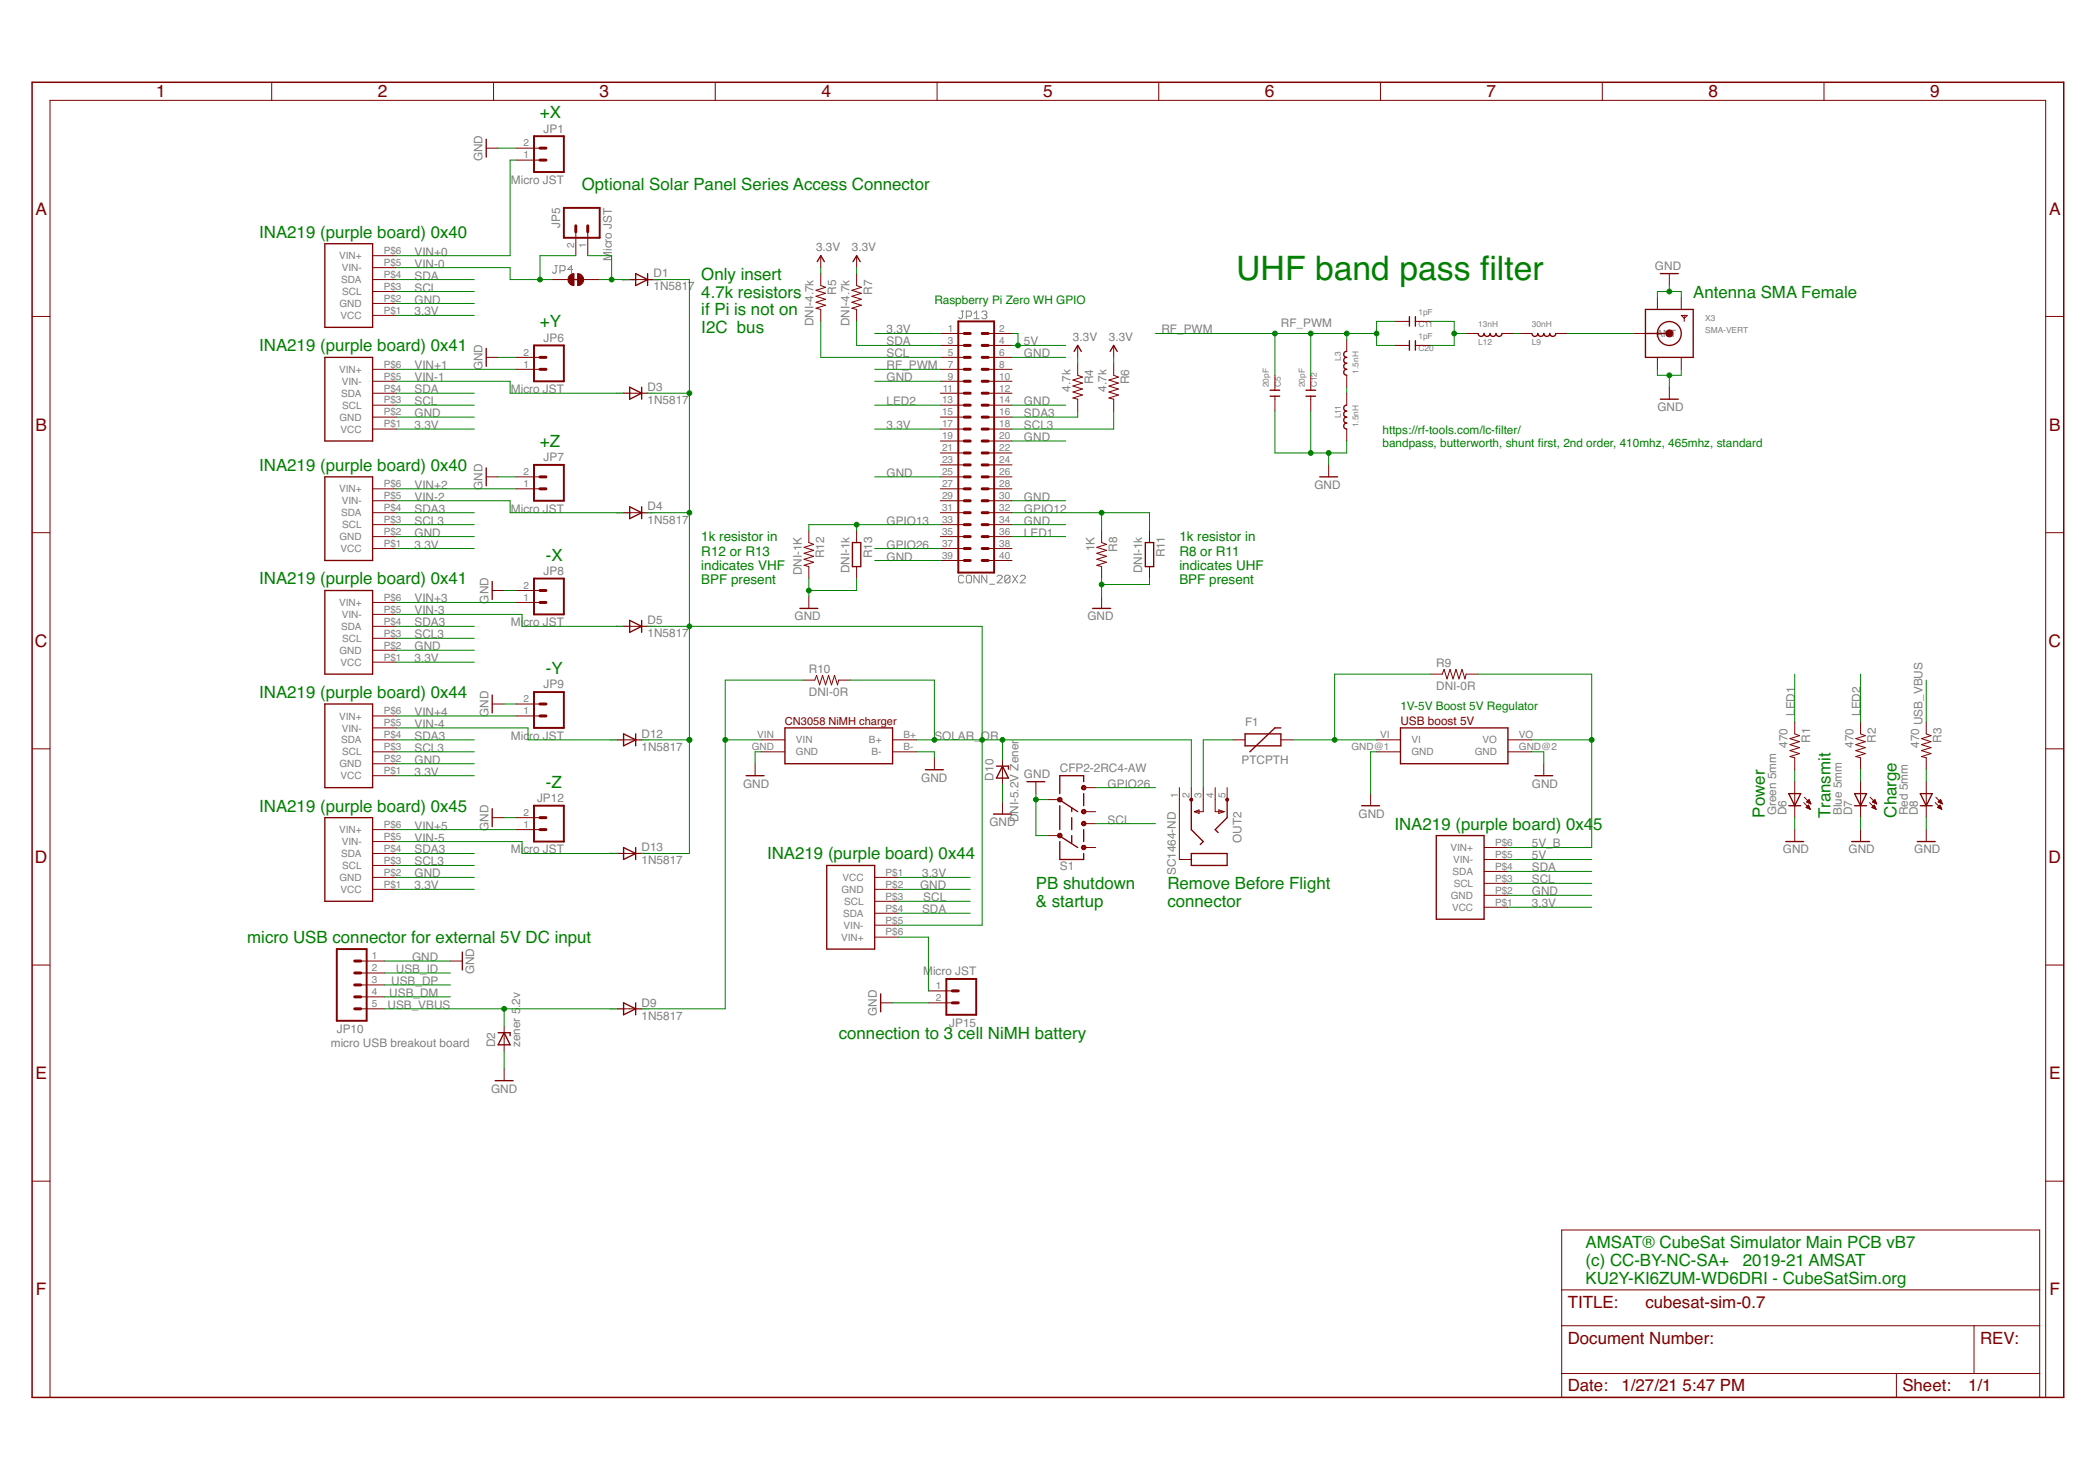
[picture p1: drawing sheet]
<svg xmlns="http://www.w3.org/2000/svg" width="297mm" height="210mm" viewBox="0 0 297 210" stroke-linecap="round" stroke-linejoin="round" font-family="sans-serif">
<g fill="none" stroke="#808080" stroke-width=".14">
<path d="M78.7 37.7h.3M78.8 37.7v.8l-.1 .2h-.2l-.2-.2M79.4 38.4h.5l.2-.2v-.4l-.2-.1h-.5v1M81.2 38.2h-.7l.5-.5v1M136.3 44.1h.3M136.5 44.1v.9l-.2 .2h-.2l-.2-.2M137 44.8h.6l.1-.2v-.3l-.1-.2h-.6v1.1M138.1 45.2h.7M138.1 44.4l.4-.3v1.1M139.2 44.3l.2-.2h.3l.2 .2v.1l-.2 .2M139.6 44.6h.1M139.7 44.6l.2 .2v.2l-.2 .2h-.3l-.2-.2"/>
<path d="M136.6 81.7l-.1-.2h-.4l-.2 .2v.7l.2 .2h.4l.1-.2M137.2 81.5h.4l.1 .2v.7l-.1 .2h-.4l-.2-.2v-.7zM138.8 81.5v1.1l-.7-1.1v1.1M139.9 81.5v1.1l-.7-1.1v1.1M140.3 82.8h.7M141.4 81.7l.2-.2h.3l.2 .2v.2l-.7 .7h.7M143.2 81.7l-.2-.2h-.4l-.1 .2v.7M143.2 81.7v.7l-.2 .2h-.4l-.1-.2M143.2 81.7l-.7 .7M143.6 81.5l.7 1.1M144.3 81.5l-.7 1.1M144.7 81.7l.1-.2h.4l.2 .2v.2l-.7 .7h.7"/>
</g>
<path d="M4.6 11.7h288v186.4h-288z" fill="none" stroke="#800000" stroke-width=".21"/>
<g fill="none" stroke="#800000" stroke-width=".14">
<path d="M38.5 11.7v2.5M70 11.7v2.5M101.4 11.7v2.5M132.9 11.7v2.5M164.3 11.7v2.5M195.7 11.7v2.5M227.2 11.7v2.5M258.6 11.7v2.5M52.8 39.6h3.4M52.8 37.9h3.4M52.8 36.2h3.4M68.9 21h1.7"/>
<path d="M73.2 22.7h3.4M73.2 21h3.4M78.3 39.6h2.2M81.6 32.9v3.3M82.7 39.6h2.3M83.3 32.9v3.3M89.3 39.6h3.4M116.4 38.8v1.7l.7 .2-1.4 .4 1.4 .5-1.4 .4 1.4 .4-1.4 .4 1.4 .5-1.4 .4 .7 .2v1.7M116.4 36.2v1.7M121.5 38.8v1.7l.6 .2-1.3 .4 1.3 .5-1.3 .4 1.3 .4-1.3 .4 1.3 .5-1.3 .4 .7 .2v1.7M121.5 36.2v1.7M236.7 38.8v1.7"/>
<path d="M4.6 44.9h2.5M52.8 52.3h3.4M52.8 59.1h3.4M52.8 57.4h3.4M52.8 55.7h3.4M52.8 54h3.4M52.8 44.7h3.4M52.8 43h3.4M52.8 41.3h3.4M68.9 50.7h1.7M73.2 52.3h3.4M73.2 50.7h3.4"/>
<path d="M88.4 55.7h3.4M133.3 52.3h3.4M133.3 50.7h3.4M133.3 59.1h3.4M133.3 57.4h3.4M133.3 55.7h3.4M133.3 54h3.4M133.3 49h3.4M133.3 47.3h3.4M140.1 52.3h3.4M140.1 50.7h3.4M140.1 59.1h3.4"/>
<path d="M140.1 57.4h3.4M140.1 55.7h3.4M140.1 54h3.4M140.1 49h3.4M140.1 47.3h3.4M152.8 51.5v1.7l.7 .2-1.4 .5 1.4 .4-1.4 .4 1.4 .4-1.4 .5 1.4 .4-1.4 .4 .7 .2v1.7M152.8 49v1.7M157.9 51.5v1.7l.7 .2-1.4 .5 1.4 .4-1.4 .4 1.4 .4-1.4 .5 1.4 .4-1.4 .4 .7 .2v1.7M157.9 49v1.7M180.8 53.2v2.1M180.8 56.2v2.1M185.8 53.2v2.1"/>
<path d="M185.8 56.2v2.1M190.9 48.1v1.7M190.9 53.2v1.7M190.9 55.7v1.7M197.7 49h2.1M197.7 45.6h2.1M200.7 49h2.1M200.7 45.6h2.1M207.9 47.3h1.7M213 47.3h1.7M215.5 47.3h1.7M220.6 47.3h1.7"/>
<path d="M231.6 47.3h1.7M235 42.2v1.7M235 50.7v1.6M236.7 54.9v1.7M238.4 44.7h.8l-.4 .4zM238.4 42.2v1.7M238.4 50.7v1.6M238.8 44.7v.9M290 44.9h2.6M4.6 75.5h2.5M52.8 69.3h3.4M52.8 60.8h3.4"/>
<path d="M52.8 71h3.4M52.8 72.7h3.4M52.8 74.4h3.4M52.8 76.1h3.4M52.8 77.7h3.4M68.9 67.6h1.7M73.2 69.3h3.4M73.2 67.6h3.4M88.4 72.7h3.4M114.7 75.2v1.7l.7 .3-1.4 .4 1.4 .4-1.4 .4 1.4 .4-1.4 .5 1.4 .4-1.4 .4 .7 .2v1.7M121.5 75.2v1.7M133.3 69.3h3.4"/>
<path d="M133.3 67.6h3.4M133.3 65.9h3.4M133.3 64.2h3.4M133.3 62.5h3.4M133.3 60.8h3.4M133.3 71h3.4M133.3 72.7h3.4M133.3 74.4h3.4M133.3 76.1h3.4M133.3 77.7h3.4M133.3 79.4h3.4M140.1 69.3h3.4"/>
<path d="M140.1 67.6h3.4M140.1 65.9h3.4M140.1 64.2h3.4M140.1 62.5h3.4M140.1 60.8h3.4M140.1 71h3.4M140.1 72.7h3.4M140.1 74.4h3.4M140.1 76.1h3.4M140.1 77.7h3.4M140.1 79.4h3.4M156.2 75.2v1.7l.7 .3-1.4 .4 1.4 .4-1.4 .4 1.4 .4-1.4 .5 1.4 .4-1.4 .4 .7 .2v1.7"/>
<path d="M163 75.2v1.7M188.4 65.9v1.7M190.9 60.8v1.7M290 75.5h2.6M52.8 85.4h3.4M52.8 88.8h3.4M52.8 92.2h3.4M52.8 90.5h3.4M52.8 93.9h3.4M52.8 87.1h3.4M69.8 83.7h1.7M69.8 99.8h1.7"/>
<path d="M73.2 85.4h3.4M73.2 83.7h3.4M73.2 99.8h3.4M88.4 88.8h3.4M113.8 96.4h1.7l.3-.7 .4 1.4 .4-1.4 .5 1.4 .4-1.4 .4 1.4 .4-1.4 .4 1.4 .2-.7h1.7M114.7 84.5v1.7M121.5 80.3v1.7M156.2 84.5v1.7M163 80.3v1.7M202.8 95.5h1.7l.2-.6 .5 1.3 .4-1.3 .4 1.3 .4-1.3 .5 1.3 .4-1.3 .4 1.3 .2-.7h1.7M4.6 106.1h2.5M52.8 101.5h3.4"/>
<path d="M52.8 117.6h3.4M52.8 104.9h3.4M52.8 106.6h3.4M52.8 108.2h3.4M52.8 109.9h3.4M52.8 103.2h3.4M52.8 119.3h3.4M69.8 115.9h1.7M73.2 101.5h3.4M73.2 117.6h3.4M73.2 115.9h3.4M87.6 104.9h3.4"/>
<path d="M107.1 108.2v1.7M107.9 104.9h3.4M107.9 106.6h3.4M126.6 104.9h3.3M126.6 106.6h3.3M132.5 107.4v1.7M142.1 107.7v3.4M142.1 113.7v1.7M146.9 110.8v1.7M148.6 118.4h1.7M148.6 113.3h1.7M153.6 115h1.7"/>
<path d="M153.6 116.7h1.7M153.6 111.6h1.7M167.2 111.6v10.2h1.7M168.9 111.6v1.7M169.3 115l.7-.2v.5zM170.6 111.6v3.4h-1.3M172.3 111.6v3.4h1.3M172.8 114.8l.8 .2-.8 .3zM174 111.6v1.7M174.8 104.9h1.7M181.6 104.9h1.7M194.3 112.5v1.7"/>
<path d="M195.2 104.9h3.4M195.2 106.6h3.4M213.8 104.9h3.4M213.8 106.6h3.4M218.9 108.2v1.7M254.5 102.3v1.7l.6 .3-1.3 .4 1.3 .4-1.3 .4 1.3 .5-1.3 .4 1.3 .4-1.3 .4 .7 .2v1.7M254.5 110.8v5.1M254.5 117.6v1.7M255.7 113.7l1 1M255.8 113l1 .9M256.1 114.4h.5M256.2 113.7l.3-.4 .3 .6"/>
<path d="M256.2 113.7l.6 .2M256.2 114.4h.3M256.2 113.7h.4M256.2 114.3h.3M256.2 113.6h.4M256.2 114.5h.4M256.3 114.2h.2M256.3 113.5h.3M256.3 113.7h.4M256.4 114.2h.1M256.4 113.5h.2M256.4 114.1l.3 .6-.6-.3z"/>
<path d="M256.4 114.6h.2M256.5 113.4h.1M256.5 113.8h.2M256.6 114.7h.1M256.6 113.9h.2M263.8 102.3v1.7l.7 .3-1.4 .4 1.4 .4-1.4 .4 1.4 .5-1.4 .4 1.4 .4-1.4 .4 .7 .2v1.7M263.8 110.8v5.1M263.8 117.6v1.7M265.1 113.7l.9 1M265.2 113l.9 .9M265.4 114.4h.5M265.4 114.4l.3-.3 .3 .6"/>
<path d="M265.4 114.4l.6 .3M265.5 114.4h.4M265.5 113.7h.5M265.5 113.7l.3-.4 .3 .6M265.5 113.7l.6 .2M265.5 114.3h.3M265.6 113.6h.3M265.6 114.5h.3M265.6 114.2h.2M265.6 113.7h.4M265.6 113.5h.3M265.7 114.2h.1"/>
<path d="M265.7 113.5h.2M265.7 114.6h.2M265.8 113.4h.1M265.8 113.8h.2M265.9 114.7h.1M266 113.9h.1M273.1 102.3v1.7l.7 .3-1.4 .4 1.4 .4-1.4 .4 1.4 .5-1.4 .4 1.4 .4-1.4 .4 .7 .2v1.7M273.1 110.8v5.1M273.1 117.6v1.7M274.4 113.7l.9 1M274.5 113l.9 .9M274.7 114.4h.5"/>
<path d="M274.7 114.4l.4-.3 .2 .6M274.7 114.4l.6 .3M274.8 114.4h.4M274.8 113.7h.5M274.8 113.7l.3-.4 .3 .6M274.8 113.7l.6 .2M274.8 114.3h.3M274.9 113.6h.4M274.9 114.5h.3M274.9 114.2h.2M275 113.7h.3M275 113.5h.2"/>
<path d="M275 114.2h.1M275.1 114.6h.2M275.1 113.4h.1M275.1 113.8h.3M275.2 114.7h.1M275.3 113.9h.1M290 106.1h2.6M4.6 136.8h2.5M51.1 136.2h3.4M51.1 137.9h3.4M51.1 139.6h3.4M52.8 121h3.4"/>
<path d="M52.8 124.4h3.4M52.8 122.7h3.4M52.8 126h3.4M63.9 136.2h1.7M87.6 121h3.4M124 124.4h3.4M124 126h3.4M124 127.7h3.4M124 129.4h3.4M124 131.1h3.4M124 132.8h3.4M153.6 120.1h1.7"/>
<path d="M210.4 121.8h3.4M210.4 126.9h3.4M210.4 125.2h3.4M210.4 123.5h3.4M210.4 128.6h3.4M210.4 120.1h3.4M290 136.8h2.6M51.1 141.3h3.4M51.1 143h3.4M71.5 145.5v3.4M71.5 151.5v1.7M87.6 143h3.4"/>
<path d="M124.9 142.1h1.7M131.6 140.4h3.4M131.6 142.1h3.4M4.6 167.4h2.5M221.4 174.3h67.8v23.8h-67.8zM290 167.4h2.6M7.1 198.1v-183.9h282.9v183.9M221.4 187.9h67.8M221.4 194.7h67.8M221.4 182.8h67.8M268.9 194.7v3.4M279.9 187.9v6.8"/>
</g>
<path d="M75.7 19.3h4.2v5.1h-4.2zM79.9 29.5h5.1v4.2h-5.1zM75.7 49h4.2v5h-4.2zM135.9 45.6h5v35.6h-5zM75.7 65.9h4.2v5.1h-4.2zM75.7 82h4.2v5.1h-4.2zM75.7 98.1h4.2v5.1h-4.2zM75.7 114.2h4.2v5.1h-4.2zM47.8 134.5h4.2v10.2h-4.2zM134.2 138.7h4.2v5.1h-4.2z" fill="none" stroke="#800000" stroke-width=".28"/>
<g fill="none" stroke="#800000" stroke-width=".42">
<path d="M76.6 21h.8M76.6 22.7h.8M81.6 32v.9M83.3 32v.9M76.6 50.7h.8M76.6 52.3h.8M136.7 50.7h.9M136.7 52.3h.9M136.7 59.1h.9M136.7 57.4h.9M136.7 55.7h.9M136.7 54h.9"/>
<path d="M136.7 49h.9M136.7 47.3h.9M139.3 50.7h.8M139.3 52.3h.8M139.3 59.1h.8M139.3 57.4h.8M139.3 55.7h.8M139.3 54h.8M139.3 49h.8M139.3 47.3h.8M76.6 67.6h.8M76.6 69.3h.8"/>
<path d="M136.7 67.6h.9M136.7 69.3h.9M136.7 64.2h.9M136.7 65.9h.9M136.7 60.8h.9M136.7 62.5h.9M136.7 76.1h.9M136.7 77.7h.9M136.7 79.4h.9M136.7 72.7h.9M136.7 74.4h.9M136.7 71h.9"/>
<path d="M139.3 67.6h.8M139.3 69.3h.8M139.3 64.2h.8M139.3 65.9h.8M139.3 60.8h.8M139.3 62.5h.8M139.3 76.1h.8M139.3 77.7h.8M139.3 79.4h.8M139.3 72.7h.8M139.3 74.4h.8M139.3 71h.8"/>
<path d="M76.6 83.7h.8M76.6 85.4h.8M76.6 99.8h.8M76.6 101.5h.8M76.6 115.9h.8M76.6 117.6h.8M50.3 139.6h.8M50.3 137.9h.8M50.3 136.2h.8M50.3 143h.8M50.3 141.3h.8M135 142.1h.9"/>
<path d="M135 140.4h.9"/>
</g>
<g fill="none" stroke="#800000" stroke-width=".19">
<path d="M68.9 19.7v2.6M46.1 34.5h6.7v11.9h-6.7zM81.1 39.6h1.2M90.1 38.8l1.7 .8-1.7 .9zM91.8 38.8v1.7M115.9 37.1l.5-.9 .5 .9M120.9 37.1l.6-.9 .5 .9M235.4 38.8h2.6M46.1 50.7h6.7v11.8h-6.7zM68.9 49.4v2.5M89.3 54.9l1.7 .8-1.7 .9zM91 54.9v1.7"/>
<path d="M152.3 49.8l.5-.8 .5 .8M157.4 49.8l.5-.8 .5 .8M180.1 56.2h1.3M180.1 55.3h1.3M185.2 56.2h1.3M185.2 55.3h1.3M190.9 49.8a.42 .42 0 0 0-.4 .4 .42 .42 0 0 0 .4 .5 .42 .42 0 0 0-.4 .4 .42 .42 0 0 0 .4 .4 .42 .42 0 0 0-.4 .4 .42 .42 0 0 0 .4 .4 .42 .42 0 0 0-.4 .5 .42 .42 0 0 0 .4 .4M190.9 57.4a.42 .42 0 0 0-.4 .4 .42 .42 0 0 0 .4 .5 .42 .42 0 0 0-.4 .4 .42 .42 0 0 0 .4 .4 .42 .42 0 0 0-.4 .4 .42 .42 0 0 0 .4 .5 .42 .42 0 0 0-.4 .4 .42 .42 0 0 0 .4 .4M199.8 44.9v1.3M199.8 48.3v1.3M200.7 44.9v1.3M200.7 48.3v1.3"/>
<path d="M209.6 47.3a.42 .42 0 0 0 .4 .4 .42 .42 0 0 0 .4-.4 .42 .42 0 0 0 .4 .4 .42 .42 0 0 0 .5-.4 .42 .42 0 0 0 .4 .4 .42 .42 0 0 0 .4-.4 .42 .42 0 0 0 .4 .4 .42 .42 0 0 0 .5-.4M217.2 47.3a.42 .42 0 0 0 .4 .4 .42 .42 0 0 0 .4-.4 .42 .42 0 0 0 .5 .4 .42 .42 0 0 0 .4-.4 .42 .42 0 0 0 .4 .4 .42 .42 0 0 0 .4-.4 .42 .42 0 0 0 .5 .4 .42 .42 0 0 0 .4-.4M233.3 43.9h6.8v6.8h-6.8zM233.3 47.3h3.4M235.4 56.6h2.6M46.1 67.6h6.7v11.8h-6.7zM68.9 66.3v2.6M89.3 71.8l1.7 .9-1.7 .8zM91 71.8v1.7M120.9 76.9h1.1v3.4h-1.1zM162.4 76.9h1.2v3.4h-1.2zM187.1 67.6h2.6"/>
<path d="M46.1 83.7h6.7v11.8h-6.7zM46.1 99.8h6.7v11.8h-6.7zM69.8 82.4v2.6M69.8 98.5v2.5M89.3 87.9l1.7 .9-1.7 .8zM91 87.9v1.7M113.4 86.2h2.6M154.9 86.2h2.6M46.1 115.9h6.7v11.8h-6.7zM69.8 114.6v2.6M88.4 104l1.7 .9-1.7 .8zM90.1 104v1.7"/>
<path d="M105.8 109.9h2.5M111.3 103.2h15.3v5h-15.3zM131.2 109.1h2.6M140.9 115.4h2.5M141.3 108.6h1.7v.4M142.1 108.6l.9 1.7h-1.7zM145.6 110.8h2.5M150.3 119.3v2.5h3.3v-.8M150.3 114.2v3.4M150.4 118.6l2.4 1.5M150.4 113.5l2.4 1.5M152 114.5v.5"/>
<path d="M152 115.9v1.7M152 118.4v1M153.6 110.8v-.9h-3.3v2.6M153.6 112.5v1.7M153.6 117.6v1.7M168.9 113.3v4.3l1.7 1.7-.4 .4M174 113.3v2.6l-1.7 1.7 .4 .4M176.5 104h5.1v1.7h-5.1zM181.6 103.2h-.8l-3.6 3.4M193.1 114.2h2.5M198.6 103.2h15.2v5h-15.2zM203.6 118.4h6.8v11.9h-6.8z"/>
<path d="M217.6 109.9h2.6M253.2 119.3h2.5M253.6 112.5h1.7l-.8 1.7zM253.6 114.2h1.7M262.5 119.3h2.6M263 114.2h1.6M263 112.5h1.6l-.8 1.7zM271.8 119.3h2.6M272.3 114.2h1.7M272.3 112.5h1.7l-.9 1.7zM65.6 134.9v2.6M88.4 120.1l1.7 .9-1.7 .8z"/>
<path d="M90.1 120.1v1.7M117.2 122.7h6.8v11.8h-6.8zM168.9 121h5.1v1.7h-5.1zM70.2 153.2h2.5M70.6 146.4h1.7v.4M71.5 146.4l.8 1.7h-1.7zM88.4 142.1l1.7 .9-1.7 .8zM90.1 142.1v1.7M124.9 140.9v2.5"/>
<circle cx="236.7" cy="47.3" r="1.69"/>
</g>
<g fill="#800000" stroke="#800000" stroke-width=".14">
<path d="M168.8 113.2h.3v.3h-.3l-.1-.2z" fill-rule="evenodd"/>
<path d="M173.8 113.2h.3v.3h-.3z" fill-rule="evenodd"/>
<path d="M150 118.2a.33 .33 0 0 1 .5 0 .33 .33 0 0 1 0 .5 .33 .33 0 0 1-.5-.1l-.1-.2h.2l.1-.1 .2 .1v.1l-.2 .1-.1-.2h-.2z" fill-rule="evenodd"/>
<path d="M153.4 119.9a.33 .33 0 0 1 .6 .1 .33 .33 0 0 1-.3 .4 .33 .33 0 0 1-.4-.3h.2l.2-.1 .1 .2-.1 .1-.4-.2z" fill-rule="evenodd"/>
<path d="M153.4 116.5l.1-.1a.32 .32 0 0 1 .4 .1 .32 .32 0 0 1 .1 .3l-.3 .3-.2-.1-.2-.3h.2l.2-.1 .1 .1v.1l-.2 .1-.1-.2h-.2z" fill-rule="evenodd"/>
<path d="M153.4 114.9l.1-.2a.32 .32 0 0 1 .4 .1 .32 .32 0 0 1 .1 .3l-.1 .2a.34 .34 0 0 1-.6-.3h.2l.2-.1 .1 .2-.1 .1-.4-.2z" fill-rule="evenodd"/>
<path d="M153.4 111.5l.1-.2a.33 .33 0 0 1 .5 .2 .33 .33 0 0 1-.3 .5l-.3-.2-.1-.2 .4-.1 .1 .1v.2h-.2l-.1-.2h-.2z" fill-rule="evenodd"/>
<path d="M150 113.2a.33 .33 0 0 1 .5 0 .33 .33 0 0 1-.2 .5l-.3-.2-.1-.2 .4-.1 .1 .1v.2h-.2l-.1-.2h-.2z" fill-rule="evenodd"/>
<path d="M81.9 38.8h.1a.87 .87 0 0 1 .7 .8h-.8z" fill-rule="evenodd"/>
<path d="M81.9 39.6h.8a.82 .82 0 0 1-.8 .9z" fill-rule="evenodd"/>
<path d="M80.7 39.2l.3-.3 .4-.1v1.7a.85 .85 0 0 1-.7-1.3z" fill-rule="evenodd"/>
<circle cx="236.7" cy="47.3" r=".51"/>
</g>
<g fill="none" stroke="#008000" stroke-width=".14">
<path d="M56.2 39.6h11M56.2 37.9h16.1v1.7h6M70.6 21h2.6M73.2 22.7h-.9v13.5h-16.1M81.6 36.2h-5v3.4M83.3 36.2h3.4v3.4M85 39.6h4.3M92.7 39.6h5v81.4h-6.7M116.4 37.9v.9M121.5 37.9v.9M56.2 43h11M56.2 59.1h11"/>
<path d="M56.2 41.3h11M56.2 57.4h11M56.2 54h16.1v1.7h16.1M56.2 44.7h11M56.2 55.7h11M56.2 52.3h17M70.6 50.7h2.6M91.8 55.7h5.9M116.4 45.6v5.1h16.9M121.5 45.6v3.4h11.8M124 57.4h9.3M124 54h9.3"/>
<path d="M124 47.3h9.3M124 52.3h9.3M143.5 50.7h7.6M143.5 57.4h7.6M143.5 47.3h.8v1.7M143.5 49h7.6M152.8 58.3v.8h-9.3M152.8 50.7v.8M157.9 58.3v2.5h-14.4M157.9 50.7v.8M163.8 47.3h31.4M180.8 58.3v5.9h10.1v-1.7"/>
<path d="M180.8 47.3v5.9M185.8 47.3v5.9M185.8 58.3v5.9M190.9 47.3v.8M190.9 54.9v.8M197.7 45.6h-2.5v3.4h2.5M202.8 45.6h3.4v3.4h-3.4M206.2 47.3h1.7M214.7 47.3h.8M222.3 47.3h9.3M235 42.2v-.9h3.4v.9M235 52.3v.9h3.4v-.9"/>
<path d="M236.7 40.5v.8M236.7 53.2v1.7M56.2 76.1h11M56.2 71h16.1v1.7h16.1M56.2 74.4h11M56.2 60.8h11M56.2 77.7h11M56.2 69.3h17M56.2 72.7h11M70.6 67.6h2.6M91.8 72.7h5.9M121.5 74.4v.8"/>
<path d="M124 79.4h9.3M124 67.6h9.3M124 60.8h9.3M124 77.7h9.3M133.3 74.4h-18.6v.8M143.5 76.1h7.6M143.5 62.5h7.6M143.5 71h7.6M143.5 74.4h7.6M143.5 72.7h19.5v2.5M156.2 72.7v2.5M188.4 64.2v1.7"/>
<path d="M56.2 92.2h11M56.2 93.9h11M56.2 85.4h17M56.2 87.1h17.8v1.7h14.4M56.2 88.8h11M56.2 90.5h11M71.5 83.7h1.7M71.5 99.8h1.7M91.8 88.8h47.5v42.3h-11.9M113.8 96.4h-11v46.6h-11.8M114.7 82v2.5M120.6 96.4h11.9v8.5"/>
<path d="M121.5 82v1.7h-6.8M156.2 82v2.5M163 82v.8h-6.8M202.8 95.5h-13.6v9.4M209.6 95.5h16.1v24.6h-11.9M254.5 95.5v6.8M263.8 95.5v6.8M273.1 96.4v5.9M56.2 108.2h11M56.2 106.6h11M56.2 109.9h11M56.2 119.3h17.8v1.7h13.6"/>
<path d="M56.2 101.5h17M56.2 103.2h18.7v1.7h12.7M56.2 104.9h11M56.2 117.6h17M71.5 115.9h1.7M91 104.9h6.7M102.8 104.9h5.1M107.9 106.6h-.8v1.6M129.9 106.6h2.6v.8M129.9 104.9h39v6.7M142.1 104.9v2.8M142.1 111.1v2.6"/>
<path d="M146.9 112.5v5.9h1.7M146.9 113.3h1.7M155.3 116.7h8.5M155.3 111.6h8.5M174.8 104.9h-4.2v6.7M183.3 104.9h11.9M195.2 106.6h-.9v5.9M217.2 106.6h1.7v1.6M217.2 104.9h8.5M254.5 109.1v1.7M254.5 115.9v1.7M263.8 109.1v1.7"/>
<path d="M263.8 115.9v1.7M273.1 109.1v1.7M273.1 115.9v1.7M54.5 136.2h9.4M54.5 137.9h9.4M54.5 139.6h9.4M56.2 124.4h11M56.2 126h11M56.2 121h11M56.2 122.7h11M127.4 124.4h10.2M127.4 126h10.2"/>
<path d="M127.4 127.7h10.2M127.4 129.4h10.2M127.4 132.8h4.2v7.6M213.8 126.9h11.9M213.8 128.6h11.9M213.8 125.2h11.9M213.8 123.5h11.9M213.8 121.8h11.9M54.5 141.3h9.4M54.5 143h33.1M71.5 143v2.5M71.5 148.9v2.6"/>
<path d="M126.6 142.1h5"/>
</g>
<g fill="#008000" stroke="#008000" stroke-width=".14">
<circle cx="236.7" cy="41.3" r=".34"/>
<circle cx="236.7" cy="53.2" r=".34"/>
<circle cx="146.9" cy="113.3" r=".34"/>
<circle cx="156.2" cy="82.8" r=".34"/>
<circle cx="185.8" cy="64.2" r=".34"/>
<circle cx="188.4" cy="64.2" r=".34"/>
<circle cx="114.7" cy="83.7" r=".34"/>
<circle cx="76.6" cy="39.6" r=".34"/>
<circle cx="139.3" cy="104.9" r=".34"/>
<circle cx="132.5" cy="104.9" r=".34"/>
<circle cx="142.1" cy="104.9" r=".34"/>
<circle cx="97.7" cy="55.7" r=".34"/>
<circle cx="97.7" cy="72.7" r=".34"/>
<circle cx="97.7" cy="104.9" r=".34"/>
<circle cx="97.7" cy="88.8" r=".34"/>
<circle cx="195.2" cy="47.3" r=".34"/>
<circle cx="190.9" cy="47.3" r=".34"/>
<circle cx="185.8" cy="47.3" r=".34"/>
<circle cx="180.8" cy="47.3" r=".34"/>
<circle cx="71.5" cy="143" r=".34"/>
<circle cx="144.3" cy="49" r=".34"/>
<circle cx="189.2" cy="104.9" r=".34"/>
<circle cx="156.2" cy="72.7" r=".34"/>
<circle cx="206.2" cy="47.3" r=".34"/>
<circle cx="225.7" cy="104.9" r=".34"/>
<circle cx="86.7" cy="39.6" r=".34"/>
<circle cx="102.8" cy="104.9" r=".34"/>
<circle cx="121.5" cy="74.4" r=".34"/>
</g>
<g font-size="4.8" fill="#008000">
<text x="175.3" y="39.6">UHF band pass flter</text>
<text x="209.9" y="39.6">i</text>
</g>
<g font-size="2.5" fill="#800000">
<text x="22.1" y="13.8">1</text>
<text x="53.6" y="13.8">2</text>
<text x="85" y="13.8">3</text>
<text x="116.5" y="13.8">4</text>
<text x="147.9" y="13.8">5</text>
<text x="179.3" y="13.8">6</text>
<text x="210.8" y="13.8">7</text>
<text x="242.2" y="13.8">8</text>
<text x="273.7" y="13.8">9</text>
<text x="5" y="30.4">A</text>
<text x="290.5" y="30.4">A</text>
<text x="5" y="61">B</text>
<text x="290.5" y="61">B</text>
<text x="4.9" y="91.7">C</text>
<text x="290.4" y="91.7">C</text>
<text x="4.9" y="122.3">D</text>
<text x="290.4" y="122.3">D</text>
<text x="5" y="153">E</text>
<text x="290.5" y="153">E</text>
<text x="5.1" y="183.6">F</text>
<text x="290.6" y="183.6">F</text>
</g>
<g font-size="2.4" fill="#008000">
<text x="76.6" y="16.8">+X</text>
<text x="82.5" y="26.9">Optional Solar Panel Series Access Connector</text>
<text x="36.7" y="33.7">INA219 (purple board) 0x40</text>
<text x="99.4" y="39.6">Only insert</text>
<text x="76.6" y="46.4">+Y</text>
<text x="99.4" y="42.2">4.7k resistors</text>
<text x="99.4" y="44.7">if Pi is not on</text>
<text x="99.4" y="47.3">I2C bus</text>
<text x="240.1" y="42.2">Antenna SMA Female</text>
<text x="36.7" y="49.8">INA219 (purple board) 0x41</text>
<text x="76.6" y="63.4">+Z</text>
<text x="36.7" y="66.7">INA219 (purple board) 0x40</text>
<text x="36.7" y="82.8">INA219 (purple board) 0x41</text>
<text x="77.4" y="79.4">-X</text>
<text x="77.4" y="95.5">-Y</text>
<text x="36.7" y="98.9">INA219 (purple board) 0x44</text>
<text x="77.4" y="111.6">-Z</text>
<text x="36.7" y="115">INA219 (purple board) 0x45</text>
<text x="197.7" y="117.6">INA219 (purple board) 0x4</text>
<text x="225.9" y="117.6">5</text>
<text x="250.2" y="115.9" transform="rotate(-90 250.2 115.9)">Power</text>
<text x="259.6" y="115.9" transform="rotate(-90 259.6 115.9)">Transmit</text>
<text x="268.9" y="115.9" transform="rotate(-90 268.9 115.9)">Charge</text>
<text x="108.8" y="121.8">INA219 (purple board) 0x44</text>
<text x="146.9" y="126">PB shutdown</text>
<text x="146.9" y="128.6">&amp; startup</text>
<text x="165.5" y="126">Remove Before Flight</text>
<text x="165.5" y="128.6">connector</text>
<text x="35" y="133.7">micro USB connector for external 5V DC input</text>
<text x="118.9" y="147.2">connection to 3 cell NiMH battery</text>
<text x="224.8" y="176.9">AMSAT® CubeSat Simulator Main PCB vB7</text>
<text x="224.8" y="179.4">(c) CC-BY-NC-SA+</text>
<text x="247.1" y="179.4">2019-21 AMSAT</text>
<text x="224.8" y="182">KU2Y-KI6ZUM-WD6DRI - CubeSatSim.org</text>
</g>
<g font-size="2.4" fill="#800000">
<text x="222.3" y="185.3">TITLE:</text>
<text x="233.3" y="185.3">cubesat-sim-0.7</text>
<text x="222.3" y="190.4">Document Number:</text>
<text x="280.7" y="190.4">REV:</text>
<text x="222.3" y="197.2">Date:</text>
<text x="229.9" y="197.2">1/27/21</text>
<text x="238.5" y="197.2">5:47 PM</text>
<text x="269.7" y="197.2">Sheet:</text>
<text x="279" y="197.2">1/1</text>
</g>
<g font-size="1.9" fill="#008000">
<text x="99.4" y="76.7">1k resistor in</text>
<text x="167.2" y="76.7">1k resistor in</text>
<text x="99.4" y="78.8">R12 or R13</text>
<text x="99.4" y="80.8">indicates VHF</text>
<text x="99.4" y="82.8">BPF present</text>
<text x="167.2" y="78.8">R8 or R11</text>
<text x="167.2" y="80.8">indicates UHF</text>
<text x="167.2" y="82.8">BPF present</text>
</g>
<g font-size="1.7" fill="#808080">
<text x="68.4" y="22.9" transform="rotate(-90 68.4 22.9)">GND</text>
<text x="77.1" y="18.8">JP1</text>
<text x="72.4" y="26.1">Micro JST</text>
<text x="79.4" y="32.3" transform="rotate(-90 79.4 32.3)">JP5</text>
<text x="115.7" y="35.6">3.3V</text>
<text x="120.8" y="35.6">3.3V</text>
<text x="58.8" y="41.3">SCL</text>
<text x="58.8" y="39.6">SDA</text>
<text x="58.8" y="37.9">VIN-0</text>
<text x="58.8" y="36.2">VIN+0</text>
<text x="86.7" y="37" transform="rotate(-90 86.7 37)">Micro JST</text>
<text x="92.7" y="41.2">1N5817</text>
<text x="92.7" y="39.3">D1</text>
<text x="118.6" y="41.8" transform="rotate(-90 118.6 41.8)">R5</text>
<text x="123.6" y="41.8" transform="rotate(-90 123.6 41.8)">R7</text>
<text x="234.7" y="38.3">GND</text>
<text x="58.8" y="43">GND</text>
<text x="58.8" y="44.7">3.3V</text>
<text x="115.4" y="46.2" transform="rotate(-90 115.4 46.2)">DNI-4.7k</text>
<text x="120.4" y="46.2" transform="rotate(-90 120.4 46.2)">DNI-4.7k</text>
<text x="125.7" y="47.3">3.3V</text>
<text x="164.7" y="47.3">RF_PWM</text>
<text x="181.6" y="46.4">RF_PWM</text>
<text x="58.8" y="52.3">VIN+1</text>
<text x="68.4" y="52.5" transform="rotate(-90 68.4 52.5)">GND</text>
<text x="77.1" y="48.4">JP6</text>
<text x="125.7" y="50.6">SCL</text>
<text x="125.7" y="48.9">SDA</text>
<text x="125.7" y="52.3">RF_PWM</text>
<text x="145.2" y="50.6">GND</text>
<text x="145.2" y="48.9">5V</text>
<text x="152.1" y="48.3">3.3V</text>
<text x="157.2" y="48.3">3.3V</text>
<text x="58.8" y="59.1">GND</text>
<text x="58.8" y="57.4">SCL</text>
<text x="58.8" y="55.7">SDA</text>
<text x="58.8" y="54">VIN-1</text>
<text x="72.4" y="55.7">Micro JST</text>
<text x="91.8" y="57.3">1N5817</text>
<text x="91.8" y="55.4">D3</text>
<text x="125.7" y="54">GND</text>
<text x="125.7" y="57.4">LED2</text>
<text x="145.2" y="57.4">GND</text>
<text x="145.2" y="59.1">SDA3</text>
<text x="151.8" y="55.5" transform="rotate(-90 151.8 55.5)">4.7k</text>
<text x="155" y="54.5" transform="rotate(-90 155 54.5)">R4</text>
<text x="156.9" y="55.5" transform="rotate(-90 156.9 55.5)">4.7k</text>
<text x="160.1" y="54.5" transform="rotate(-90 160.1 54.5)">R6</text>
<text x="235" y="58.3">GND</text>
<text x="58.8" y="60.8">3.3V</text>
<text x="77.1" y="65.4">JP7</text>
<text x="125.7" y="60.8">3.3V</text>
<text x="145.2" y="62.5">GND</text>
<text x="145.2" y="60.8">SCL3</text>
<text x="58.8" y="69.3">VIN+2</text>
<text x="58.8" y="71">VIN-2</text>
<text x="68.4" y="69.5" transform="rotate(-90 68.4 69.5)">GND</text>
<text x="125.7" y="67.6">GND</text>
<text x="145.2" y="71">GND</text>
<text x="186.4" y="69.3">GND</text>
<text x="58.8" y="76.1">GND</text>
<text x="58.8" y="77.8">3.3V</text>
<text x="58.8" y="72.7">SDA3</text>
<text x="58.8" y="74.4">SCL3</text>
<text x="72.4" y="72.7">Micro JST</text>
<text x="91.8" y="74.2">1N5817</text>
<text x="91.8" y="72.3">D4</text>
<text x="125.7" y="77.8">GPIO26</text>
<text x="125.7" y="74.4">GPIO13</text>
<text x="145.2" y="74.4">GND</text>
<text x="145.2" y="76.1">LED1</text>
<text x="145.2" y="72.7">GPIO12</text>
<text x="77.1" y="81.5">JP8</text>
<text x="113.7" y="81.5" transform="rotate(-90 113.7 81.5)">DNI-1K</text>
<text x="116.9" y="79.1" transform="rotate(-90 116.9 79.1)">R12</text>
<text x="120.4" y="81.3" transform="rotate(-90 120.4 81.3)">DNI-1k</text>
<text x="123.6" y="79.1" transform="rotate(-90 123.6 79.1)">R13</text>
<text x="125.7" y="79.4">GND</text>
<text x="155.2" y="78.1" transform="rotate(-90 155.2 78.1)">1K</text>
<text x="158.4" y="78.2" transform="rotate(-90 158.4 78.2)">R8</text>
<text x="162" y="81.3" transform="rotate(-90 162 81.3)">DNI-1k</text>
<text x="165.2" y="79" transform="rotate(-90 165.2 79)">R11</text>
<text x="58.8" y="85.4">VIN+3</text>
<text x="58.8" y="87.1">VIN-3</text>
<text x="58.8" y="88.8">SDA3</text>
<text x="69.3" y="85.5" transform="rotate(-90 69.3 85.5)">GND</text>
<text x="72.4" y="88.8">Micro JST</text>
<text x="91.8" y="88.4">D5</text>
<text x="112.7" y="87.9">GND</text>
<text x="154.2" y="87.9">GND</text>
<text x="58.8" y="92.2">GND</text>
<text x="58.8" y="93.9">3.3V</text>
<text x="58.8" y="90.5">SCL3</text>
<text x="91.8" y="90.3">1N5817</text>
<text x="114.7" y="95.4">R10</text>
<text x="203.6" y="94.5">R9</text>
<text x="58.8" y="101.5">VIN+4</text>
<text x="69.3" y="101.6" transform="rotate(-90 69.3 101.6)">GND</text>
<text x="77.1" y="97.6">JP9</text>
<text x="114.7" y="98.6">DNI-0R</text>
<text x="203.6" y="97.7">DNI-0R</text>
<text x="254.5" y="101.5" transform="rotate(-90 254.5 101.5)">LED1</text>
<text x="263.8" y="101.5" transform="rotate(-90 263.8 101.5)">LED2</text>
<text x="58.8" y="103.2">VIN-4</text>
<text x="58.8" y="104.9">SDA3</text>
<text x="58.8" y="106.6">SCL3</text>
<text x="72.4" y="104.9">Micro JST</text>
<text x="91" y="106.4">1N5817</text>
<text x="91" y="104.5">D12</text>
<text x="132.5" y="104.9">SOLAR_OR</text>
<text x="176.5" y="102.8">F1</text>
<text x="253.5" y="106" transform="rotate(-90 253.5 106)">470</text>
<text x="256.7" y="105.3" transform="rotate(-90 256.7 105.3)">R1</text>
<text x="262.8" y="106" transform="rotate(-90 262.8 106)">470</text>
<text x="266" y="105.3" transform="rotate(-90 266 105.3)">R2</text>
<text x="272.1" y="106" transform="rotate(-90 272.1 106)">470</text>
<text x="272.6" y="102.8" transform="rotate(-90 272.6 102.8)">USB_VBUS</text>
<text x="275.3" y="105.3" transform="rotate(-90 275.3 105.3)">R3</text>
<text x="58.8" y="108.3">GND</text>
<text x="58.8" y="109.9">3.3V</text>
<text x="76.1" y="113.7">JP12</text>
<text x="105.4" y="111.6">GND</text>
<text x="130.6" y="110.8">GND</text>
<text x="140.9" y="110.6" transform="rotate(-90 140.9 110.6)">D10</text>
<text x="145.2" y="110.3">GND</text>
<text x="150.3" y="109.4">CFP2-2RC4-AW</text>
<text x="157" y="111.6">GPIO26</text>
<text x="176" y="108.3">PTCPTH</text>
<text x="217.2" y="111.6">GND</text>
<text x="58.8" y="117.6">VIN+5</text>
<text x="58.8" y="119.3">VIN-5</text>
<text x="69.3" y="117.7" transform="rotate(-90 69.3 117.7)">GND</text>
<text x="140.3" y="117.1">GND</text>
<text x="144.4" y="116.6" transform="rotate(-90 144.4 116.6)">DNI-5.2V Zener</text>
<text x="157" y="116.7">SCL</text>
<text x="176" y="119.5" transform="rotate(-90 176 119.5)">OUT2</text>
<text x="192.6" y="115.9">GND</text>
<text x="251.8" y="115.5" transform="rotate(-90 251.8 115.5)">Green 5mm</text>
<text x="253.3" y="115.5" transform="rotate(-90 253.3 115.5)">D6</text>
<text x="261.2" y="115.5" transform="rotate(-90 261.2 115.5)">Blue 5mm</text>
<text x="262.6" y="115.5" transform="rotate(-90 262.6 115.5)">D7</text>
<text x="270.5" y="115.5" transform="rotate(-90 270.5 115.5)">Red 5mm</text>
<text x="271.9" y="115.5" transform="rotate(-90 271.9 115.5)">D8</text>
<text x="58.8" y="124.4">GND</text>
<text x="58.8" y="121">SDA3</text>
<text x="58.8" y="122.7">SCL3</text>
<text x="72.4" y="121">Micro JST</text>
<text x="91" y="122.5">1N5817</text>
<text x="91" y="120.6">D13</text>
<text x="130.7" y="124.4">3.3V</text>
<text x="150.3" y="123.3">S1</text>
<text x="166.7" y="124" transform="rotate(-90 166.7 124)">SC1464-ND</text>
<text x="217.2" y="125.2">SCL</text>
<text x="217.2" y="123.5">SDA</text>
<text x="217.2" y="121.8">5V</text>
<text x="217.2" y="120.1">5V_B</text>
<text x="252.8" y="121">GND</text>
<text x="262.1" y="121">GND</text>
<text x="271.4" y="121">GND</text>
<text x="58.8" y="126">3.3V</text>
<text x="130.4" y="126">GND</text>
<text x="130.7" y="129.4">SDA</text>
<text x="130.9" y="127.7">SCL</text>
<text x="217.2" y="126.9">GND</text>
<text x="217.2" y="128.6">3.3V</text>
<text x="56.1" y="137.9">USB_ID</text>
<text x="58.4" y="136.2">GND</text>
<text x="54.9" y="143">USB_VBUS</text>
<text x="55.2" y="141.3">USB_DM</text>
<text x="55.5" y="139.6">USB_DP</text>
<text x="67.2" y="138.1" transform="rotate(-90 67.2 138.1)">GND</text>
<text x="73.8" y="142.8" transform="rotate(-90 73.8 142.8)">.2v</text>
<text x="91" y="142.7">D9</text>
<text x="130.9" y="138.2">Micro JST</text>
<text x="46.9" y="148.4">micro USB breakout board</text>
<text x="47.8" y="146.4">JP10</text>
<text x="70.2" y="148.4" transform="rotate(-90 70.2 148.4)">D2</text>
<text x="73.8" y="148.4" transform="rotate(-90 73.8 148.4)">zener 5</text>
<text x="91" y="144.5">1N5817</text>
<text x="124.3" y="144" transform="rotate(-90 124.3 144)">GND</text>
<text x="134.6" y="145.5">JP15</text>
<text x="69.6" y="154.8">GND</text>
</g>
<g font-size="1.7" fill="#008000">
<text x="132.5" y="43">Raspberry Pi Zero WH GPIO</text>
<text x="196" y="61.6">https://rf-tools.com/lc-flter/</text>
<text x="196" y="63.4">bandpass, butterworth, shunt frst, 2nd order, 410mhz, 465mhz, standard</text>
<text x="212" y="61.6">i</text>
<text x="218" y="63.4">i</text>
<text x="198.6" y="100.6">1V-5V Boost 5V Regulator</text>
</g>
<text font-size="1.7" fill="#800000" x="198.6" y="102.7">USB boost 5V</text>
<text font-size="1.6" fill="#800000" x="111.3" y="102.7">CN3058 NiMH charger</text>
<g font-size="1.4" fill="#808080">
<text x="74.2" y="22.4">1</text>
<text x="74.2" y="20.8">2</text>
<text x="81.4" y="35.2" transform="rotate(-90 81.4 35.2)">2</text>
<text x="83.1" y="35.2" transform="rotate(-90 83.1 35.2)">1</text>
<text x="48.1" y="36.7">VIN+</text>
<text x="48.4" y="40.1">SDA</text>
<text x="48.4" y="38.4">VIN-</text>
<text x="48.5" y="41.8">SCL</text>
<text x="54.4" y="41.1">P$3</text>
<text x="54.4" y="39.4">P$4</text>
<text x="54.4" y="37.7">P$5</text>
<text x="54.4" y="36">P$6</text>
<text x="48.1" y="43.5">GND</text>
<text x="48.3" y="45.2">VCC</text>
<text x="54.4" y="42.8">P$2</text>
<text x="54.4" y="44.5">P$1</text>
<text x="134.4" y="47">1</text>
<text x="141.7" y="47">2</text>
<text x="234.9" y="47.8">ANT</text>
<text x="48.1" y="52.8">VIN+</text>
<text x="54.4" y="53.8">P$5</text>
<text x="54.4" y="52.1">P$6</text>
<text x="74.2" y="52.1">1</text>
<text x="74.2" y="50.4">2</text>
<text x="134.4" y="48.7">3</text>
<text x="134.4" y="50.4">5</text>
<text x="134.4" y="52.1">7</text>
<text x="134.4" y="53.8">9</text>
<text x="141.7" y="53.8">10</text>
<text x="141.7" y="52.1">8</text>
<text x="141.7" y="50.4">6</text>
<text x="141.7" y="48.7">4</text>
<text x="48.1" y="59.6">GND</text>
<text x="48.4" y="56.2">SDA</text>
<text x="48.4" y="54.5">VIN-</text>
<text x="48.5" y="57.9">SCL</text>
<text x="54.4" y="58.9">P$2</text>
<text x="54.4" y="57.2">P$3</text>
<text x="54.4" y="55.5">P$4</text>
<text x="133.6" y="57.2">13</text>
<text x="133.6" y="58.9">15</text>
<text x="133.7" y="55.5">11</text>
<text x="141.7" y="58.9">16</text>
<text x="141.7" y="57.2">14</text>
<text x="141.7" y="55.5">12</text>
<text x="48.3" y="61.3">VCC</text>
<text x="54.4" y="60.6">P$1</text>
<text x="133.6" y="60.6">17</text>
<text x="133.6" y="62.3">19</text>
<text x="133.6" y="64">21</text>
<text x="133.6" y="65.7">23</text>
<text x="141.7" y="65.7">24</text>
<text x="141.7" y="64">22</text>
<text x="141.7" y="62.3">20</text>
<text x="141.7" y="60.6">18</text>
<text x="48.1" y="69.8">VIN+</text>
<text x="48.4" y="71.5">VIN-</text>
<text x="54.4" y="70.7">P$5</text>
<text x="54.4" y="69">P$6</text>
<text x="74.2" y="69">1</text>
<text x="74.2" y="67.4">2</text>
<text x="133.6" y="67.4">25</text>
<text x="133.6" y="69">27</text>
<text x="133.6" y="70.7">29</text>
<text x="141.7" y="67.4">26</text>
<text x="141.7" y="69">28</text>
<text x="141.7" y="70.7">30</text>
<text x="48.1" y="76.6">GND</text>
<text x="48.4" y="73.2">SDA</text>
<text x="48.5" y="74.9">SCL</text>
<text x="54.4" y="75.8">P$2</text>
<text x="54.4" y="74.1">P$3</text>
<text x="54.4" y="72.4">P$4</text>
<text x="54.4" y="77.5">P$1</text>
<text x="133.6" y="72.4">31</text>
<text x="133.6" y="74.1">33</text>
<text x="133.6" y="75.8">35</text>
<text x="133.6" y="77.5">37</text>
<text x="141.7" y="72.4">32</text>
<text x="141.7" y="74.1">34</text>
<text x="141.7" y="75.8">36</text>
<text x="141.7" y="77.5">38</text>
<text x="48.3" y="78.3">VCC</text>
<text x="74.2" y="83.4">2</text>
<text x="133.6" y="79.2">39</text>
<text x="141.7" y="79.2">40</text>
<text x="48.1" y="85.9">VIN+</text>
<text x="48.4" y="89.3">SDA</text>
<text x="48.4" y="87.6">VIN-</text>
<text x="54.4" y="88.5">P$4</text>
<text x="54.4" y="86.8">P$5</text>
<text x="54.4" y="85.1">P$6</text>
<text x="74.2" y="85.1">1</text>
<text x="48.1" y="92.7">GND</text>
<text x="48.3" y="94.4">VCC</text>
<text x="48.5" y="91">SCL</text>
<text x="54.4" y="91.9">P$2</text>
<text x="54.4" y="90.2">P$3</text>
<text x="54.4" y="93.6">P$1</text>
<text x="48.1" y="102">VIN+</text>
<text x="54.4" y="101.2">P$6</text>
<text x="74.2" y="101.2">1</text>
<text x="74.2" y="99.5">2</text>
<text x="48.4" y="105.4">SDA</text>
<text x="48.4" y="103.7">VIN-</text>
<text x="48.5" y="107.1">SCL</text>
<text x="54.4" y="106.3">P$3</text>
<text x="54.4" y="104.6">P$4</text>
<text x="54.4" y="102.9">P$5</text>
<text x="106.6" y="106.3">GND</text>
<text x="107.4" y="104.6">VIN</text>
<text x="112.9" y="107.1">GND</text>
<text x="112.9" y="105.4">VIN</text>
<text x="123.2" y="105.4">B+</text>
<text x="123.6" y="107.1">B-</text>
<text x="128.1" y="104.6">B+</text>
<text x="128.1" y="106.3">B-</text>
<text x="191.6" y="106.3">GND@1</text>
<text x="195.7" y="104.6">VI</text>
<text x="200.1" y="107.1">GND</text>
<text x="200.1" y="105.4">VI</text>
<text x="209.1" y="107.1">GND</text>
<text x="210.2" y="105.4">VO</text>
<text x="215.4" y="106.3">GND@2</text>
<text x="215.4" y="104.6">VO</text>
<text x="48.1" y="108.8">GND</text>
<text x="48.3" y="110.5">VCC</text>
<text x="54.4" y="108">P$2</text>
<text x="54.4" y="109.7">P$1</text>
<text x="167" y="113.1" transform="rotate(-90 167 113.1)">1</text>
<text x="168.7" y="113.1" transform="rotate(-90 168.7 113.1)">2</text>
<text x="170.4" y="113.1" transform="rotate(-90 170.4 113.1)">3</text>
<text x="172.1" y="113.1" transform="rotate(-90 172.1 113.1)">4</text>
<text x="173.8" y="113.1" transform="rotate(-90 173.8 113.1)">5</text>
<text x="48.1" y="118.1">VIN+</text>
<text x="48.4" y="119.8">VIN-</text>
<text x="54.4" y="119">P$5</text>
<text x="54.4" y="117.3">P$6</text>
<text x="74.2" y="117.3">1</text>
<text x="74.2" y="115.6">2</text>
<text x="212" y="119.9">P$6</text>
<text x="48.1" y="124.9">GND</text>
<text x="48.4" y="121.5">SDA</text>
<text x="48.5" y="123.2">SCL</text>
<text x="54.4" y="124.1">P$2</text>
<text x="54.4" y="122.4">P$3</text>
<text x="54.4" y="120.7">P$4</text>
<text x="54.4" y="125.8">P$1</text>
<text x="119.5" y="124.9">VCC</text>
<text x="125.6" y="125.8">P$2</text>
<text x="125.6" y="124.1">P$1</text>
<text x="205.7" y="120.6">VIN+</text>
<text x="205.9" y="124">SDA</text>
<text x="206" y="122.3">VIN-</text>
<text x="206.1" y="125.7">SCL</text>
<text x="212" y="125">P$3</text>
<text x="212" y="123.3">P$4</text>
<text x="212" y="121.6">P$5</text>
<text x="48.3" y="126.6">VCC</text>
<text x="119.3" y="126.6">GND</text>
<text x="119.5" y="129.9">SDA</text>
<text x="119.6" y="131.6">VIN-</text>
<text x="119.7" y="128.2">SCL</text>
<text x="125.6" y="127.5">P$3</text>
<text x="125.6" y="129.2">P$4</text>
<text x="125.6" y="130.9">P$5</text>
<text x="205.7" y="127.4">GND</text>
<text x="205.9" y="129.1">VCC</text>
<text x="212" y="126.7">P$2</text>
<text x="212" y="128.3">P$1</text>
<text x="52.7" y="136">1</text>
<text x="52.7" y="137.7">2</text>
<text x="119.3" y="133.3">VIN+</text>
<text x="125.6" y="132.6">P$6</text>
<text x="52.7" y="139.4">3</text>
<text x="52.7" y="141.1">4</text>
<text x="52.7" y="142.8">5</text>
<text x="132.7" y="140.2">1</text>
<text x="132.7" y="141.9">2</text>
</g>
<g font-size="1.2" fill="#808080">
<text x="201.1" y="44.7">1pF</text>
<text x="201.1" y="46.4">C11</text>
<text x="209.6" y="46.4">13nH</text>
<text x="217.2" y="46.4">30nH</text>
<text x="241.8" y="45.6">X3</text>
<text x="241.8" y="47.3">SMA-VERT</text>
<text x="190.1" y="51.1" transform="rotate(-90 190.1 51.1)">L3</text>
<text x="192.6" y="53" transform="rotate(-90 192.6 53)">1.5nH</text>
<text x="201.1" y="48.1">1pF</text>
<text x="201.1" y="49.8">C20</text>
<text x="209.6" y="48.9">L12</text>
<text x="217.2" y="48.9">L9</text>
<text x="179.9" y="54.9" transform="rotate(-90 179.9 54.9)">20pF</text>
<text x="181.6" y="54.9" transform="rotate(-90 181.6 54.9)">C5</text>
<text x="185" y="54.9" transform="rotate(-90 185 54.9)">20pF</text>
<text x="186.7" y="54.9" transform="rotate(-90 186.7 54.9)">C12</text>
<text x="190.1" y="59.3" transform="rotate(-90 190.1 59.3)">L11</text>
<text x="192.6" y="60.6" transform="rotate(-90 192.6 60.6)">1.5nH</text>
</g>
<g font-size=".4" fill="#808080">
<text x="88.1" y="39.8">SpiceOrder 1</text>
<text x="91.5" y="39.8">SpiceOrder 2</text>
<text x="87.3" y="55.9">SpiceOrder 1</text>
<text x="90.7" y="55.9">SpiceOrder 2</text>
<text x="87.3" y="72.8">SpiceOrder 1</text>
<text x="90.7" y="72.8">SpiceOrder 2</text>
<text x="87.3" y="88.9">SpiceOrder 1</text>
<text x="90.7" y="88.9">SpiceOrder 2</text>
<text x="86.5" y="105">SpiceOrder 1</text>
<text x="89.8" y="105">SpiceOrder 2</text>
<text x="86.5" y="121.1">SpiceOrder 1</text>
<text x="89.8" y="121.1">SpiceOrder 2</text>
<text x="86.5" y="143.1">SpiceOrder 1</text>
<text x="89.8" y="143.1">SpiceOrder 2</text>
</g>
</svg>
